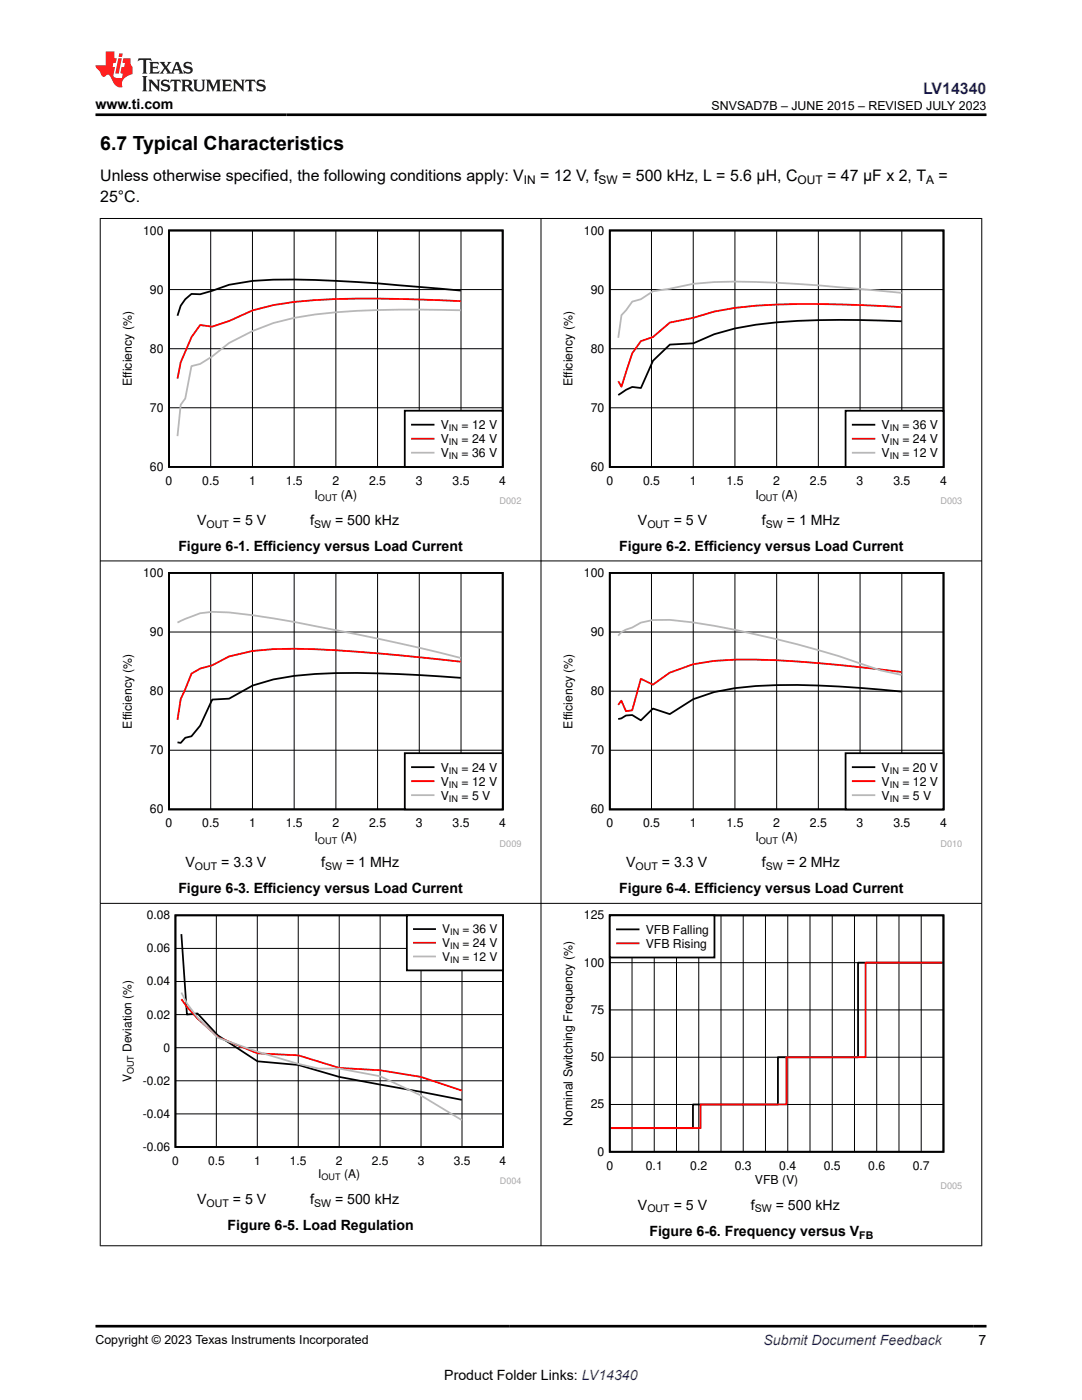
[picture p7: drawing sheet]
<svg xmlns="http://www.w3.org/2000/svg" width="216mm" height="279mm" viewBox="0 0 216 279" stroke-linecap="round" stroke-linejoin="round" font-family="sans-serif">
<path d="M33.7 46h66.6v47.2h-66.6zM91.9 58a364.7 364.7 0 0 0-37.3-2.2l-4.2 .3-4.7 .7-5.8 1.9h-1.7l-1.2 1-.9 1.3-.7 2" fill="none" stroke="#000" stroke-width=".36"/>
<path d="M33.7 57.8h66.6M42 46v47.2M50.4 46v47.2M58.7 46v47.2M67 46v47.2M75.3 46v47.2M83.7 46v47.2M92 46v47.2M33.7 69.6h66.6M33.7 81.4h66.6" fill="none" stroke="#000" stroke-width=".2"/>
<path d="M91.9 60.1l-12.4-.4a131.3 131.3 0 0 0-24.9 1.2l-4.2 1-4.7 2.2-3.4 1.1-2.4-.3-1.7 2.4-2.1 5-.7 3.3" fill="none" stroke="#f00" stroke-width=".36"/>
<path d="M91.9 61.9l-8.2-.1a136.6 136.6 0 0 0-25 1.6l-4.1 1.1-4.2 1.6-4.7 2.4-3.4 2.6-2.4 1.5-1.7 .5-1.2 6.4-.9 1.3-.7 6.2" fill="none" stroke="#b8b8b8" stroke-width=".36"/>
<path d="M80.8 82h19.5v11.2h-19.5z" fill-rule="evenodd" fill="#fff"/>
<path d="M80.8 82h19.5v11.2h-19.5zM82.2 84.8h4.3" fill="none" stroke="#000" stroke-width=".36"/>
<path d="M82.2 87.6h4.3" fill="none" stroke="#f00" stroke-width=".36"/>
<path d="M82.2 90.3h4.3" fill="none" stroke="#b8b8b8" stroke-width=".36"/>
<path d="M111.9 45h80.1v55.7h-80.1z" fill-rule="evenodd" fill="#fff"/>
<path d="M121.7 46h66.6v47.2h-66.6zM179.9 64.1l-4.1-.1a157.4 157.4 0 0 0-25 .8l-4.1 .7-4.2 1.2-4.1 1.8-4.7 .3-3.4 3.2-2.4 5.4-1.7-.2-1.3 .6-1.5 1" fill="none" stroke="#000" stroke-width=".36"/>
<path d="M121.7 57.8h66.6M130 46v47.2M138.3 46v47.2M146.6 46v47.2M155 46v47.2M163.3 46v47.2M171.6 46v47.2M179.9 46v47.2M121.7 69.6h66.6M121.7 81.4h66.6" fill="none" stroke="#000" stroke-width=".2"/>
<path d="M179.9 61.3l-12.5-.5a148.4 148.4 0 0 0-20.7 .6l-4.2 .8-4.1 1.2-4.7 1-3.4 2.9-2.4 .8-1.7 2.4-2.2 6.7-.6-1.1" fill="none" stroke="#f00" stroke-width=".36"/>
<path d="M179.9 58.4a368.9 368.9 0 0 0-33.2-2.2l-4.2 .1-4.1 .3-4.7 1-3.4 .5-2.4 1.6-1.7 .5-1.3 1.7-.9 1-.6 4.5" fill="none" stroke="#b8b8b8" stroke-width=".36"/>
<path d="M168.7 82h19.6v11.2h-19.6z" fill-rule="evenodd" fill="#fff"/>
<path d="M168.7 82h19.6v11.2h-19.6zM170.2 84.8h4.3" fill="none" stroke="#000" stroke-width=".36"/>
<path d="M170.2 87.6h4.3" fill="none" stroke="#f00" stroke-width=".36"/>
<path d="M170.2 90.4h4.3" fill="none" stroke="#b8b8b8" stroke-width=".36"/>
<path d="M24 113.4h80v55.6h-80z" fill-rule="evenodd" fill="#fff"/>
<path d="M33.7 114.3h66.6v47.2h-66.6zM92 135.3l-12.5-.8a141.9 141.9 0 0 0-20.8 .4l-4.1 .7-4.2 1.2-4.7 2.6-3.4 .2-2.4 5.2-1.7 2.1-1.2 .3-.9 1.1-.7-.2" fill="none" stroke="#000" stroke-width=".36"/>
<path d="M42 114.3v47.2M50.4 114.3v47.2M58.7 114.3v47.2M67 114.3v47.2M75.3 114.3v47.2M83.7 114.3v47.2M92 114.3v47.2M33.7 137.9h66.6M33.7 126.1h66.6M33.7 149.7h66.6" fill="none" stroke="#000" stroke-width=".2"/>
<path d="M92 132.1a367.6 367.6 0 0 0-33.3-2.6h-4.1l-4.2 .4-4.7 1.1-3.4 1.8-2.4 .6-1.7 1-2.1 5.1-.7 4.2" fill="none" stroke="#f00" stroke-width=".36"/>
<path d="M35.4 124.3l1.6-.8a13.5 13.5 0 0 1 8.7-1.3 260 260 0 0 1 25.5 4.4l12.5 2.7 8.3 2" fill="none" stroke="#b8b8b8" stroke-width=".36"/>
<path d="M80.8 150.3h19.5v11.2h-19.5z" fill-rule="evenodd" fill="#fff"/>
<path d="M80.8 150.3h19.5v11.2h-19.5zM82.2 153.1h4.3" fill="none" stroke="#000" stroke-width=".36"/>
<path d="M82.2 155.9h4.3" fill="none" stroke="#f00" stroke-width=".36"/>
<path d="M82.2 158.7h4.3" fill="none" stroke="#b8b8b8" stroke-width=".36"/>
<path d="M111.9 113.4h80.1v55.6h-80.1z" fill-rule="evenodd" fill="#fff"/>
<path d="M121.7 114.3h66.6v47.2h-66.6zM179.9 138l-4.2-.4a170.2 170.2 0 0 0-24.9-.7l-4.1 .4-4.2 .8-4.2 1.4-4.7 3-3.3-1.1-2.4 2.4-1.8-1.1-1.2 .1-.9 .6-.6 .1" fill="none" stroke="#000" stroke-width=".36"/>
<path d="M130 114.3v47.2M138.3 114.3v47.2M146.6 114.3v47.2M155 114.3v47.2M163.3 114.3v47.2M171.6 114.3v47.2M179.9 114.3v47.2M121.7 137.9h66.6M121.7 126.1h66.6M121.7 149.7h66.6" fill="none" stroke="#000" stroke-width=".2"/>
<path d="M179.9 134.1a257.7 257.7 0 0 0-33.2-2.5l-4.2 .3-4.2 .7-4.7 1.6-3.3 2.4-2.4-1.1-1.8 6.3-1.2 .1-.9-2.1-.6 .9" fill="none" stroke="#f00" stroke-width=".36"/>
<path d="M123.4 126.9l.6-.7 .9-.5 1.2-.5 1.8-.9 2.4-.6h3.3a170 170 0 0 1 29.7 6l4.1 1.3 8.3 2.8 4.2 .9" fill="none" stroke="#b8b8b8" stroke-width=".36"/>
<path d="M168.7 150.3h19.6v11.2h-19.6z" fill-rule="evenodd" fill="#fff"/>
<path d="M168.7 150.3h19.6v11.2h-19.6zM170.2 153.1h4.3" fill="none" stroke="#000" stroke-width=".36"/>
<path d="M170.2 155.9h4.3" fill="none" stroke="#f00" stroke-width=".36"/>
<path d="M170.2 158.7h4.3" fill="none" stroke="#b8b8b8" stroke-width=".36"/>
<path d="M24 181.7h80v54.6h-80z" fill-rule="evenodd" fill="#fff"/>
<path d="M35 182.7h65.4v46.2h-65.4zM36.2 186.4l1.1 16.1 2.1-.2 4.1 4.3 7.9 5.2 8.1 .7 8.2 2.4 24.4 4.6" fill="none" stroke="#000" stroke-width=".35"/>
<g fill="none" stroke="#000" stroke-width=".2">
<path d="M35 195.9h65.4M35 189.3h65.4M43.2 182.7v46.2M51.3 182.7v46.2M59.5 182.7v46.2M67.7 182.7v46.2M75.9 182.7v46.2M84 182.7v46.2M92.2 182.7v46.2M35 215.7h65.4M35 209.1h65.4M35 202.5h65.4"/>
<path d="M35 222.3h65.4"/>
</g>
<path d="M36.2 199.4l1.1 1.5 2.1 2.4 4.1 3.7 7.9 3.2 8.1 .4 8.2 2.5 8.2 .5 8.1 1.3 8.1 2.7" fill="none" stroke="#f00" stroke-width=".35"/>
<path d="M36.2 198.1l1.1 2.2 2.1 2.8 4.1 4 7.9 2.8 8.1 2.4 4.1 1h4.1l8.2 1.5 8.1 3.8 8.2 4.9" fill="none" stroke="#b8b8b8" stroke-width=".35"/>
<path d="M81.2 182.7h19.2v11h-19.2z" fill-rule="evenodd" fill="#fff"/>
<path d="M81.2 182.7h19.2v11h-19.2zM82.6 185.4h4.2" fill="none" stroke="#000" stroke-width=".35"/>
<path d="M82.6 188.2h4.2" fill="none" stroke="#f00" stroke-width=".35"/>
<path d="M82.6 190.9h4.2" fill="none" stroke="#b8b8b8" stroke-width=".35"/>
<path d="M111.9 181.7h80.1v55.7h-80.1z" fill-rule="evenodd" fill="#fff"/>
<path d="M121.7 182.7h66.6v47.2h-66.6zM188.1 192.1h-16.9v18.9h-16v9.4h-16.9v4.7h-16.5" fill="none" stroke="#000" stroke-width=".36"/>
<g fill="none" stroke="#000" stroke-width=".2">
<path d="M121.7 192.1h66.6M126.1 182.7v47.2M130.5 182.7v47.2M135 182.7v47.2M139.4 182.7v47.2M143.9 182.7v47.2M148.3 182.7v47.2M152.7 182.7v47.2M157.2 182.7v47.2M161.6 182.7v47.2M166.1 182.7v47.2M170.5 182.7v47.2"/>
<path d="M174.9 182.7v47.2M179.4 182.7v47.2M183.8 182.7v47.2M121.7 211h66.6M121.7 201.6h66.6M121.7 220.4h66.6"/>
</g>
<path d="M188.1 192.1h-15.4v18.9h-15.8v9.4h-17.1v4.7h-18" fill="none" stroke="#f00" stroke-width=".36"/>
<path d="M121.7 182.7h20.9v8.4h-20.9z" fill-rule="evenodd" fill="#fff"/>
<path d="M121.7 182.7h20.9v8.4h-20.9zM123.1 185.5h4.3" fill="none" stroke="#000" stroke-width=".36"/>
<path d="M123.1 188.3h4.3" fill="none" stroke="#f00" stroke-width=".36"/>
<path d="M19.9 43.6h176.1M20 43.5v205.2M107.9 43.5v205.2M195.9 43.5v205.2M19.9 111.9h176.1M19.9 180.3h176.1M19.9 248.6h176.1" fill="none" stroke="#000" stroke-width=".2"/>
<path d="M27.7 11.6l-.2 .6 .5-.2h.6v.1v2.2l-.2 .4h1l-.2-.4v-2.2v-.1h.5l.5 .2-.1-.6zM29.8 12.4l.2 .3v1.6l-.2 .4h1.9l.1-.6a1.08 1.08 0 0 1-1.3 .2v-.7h.6l.4 .2v-.7l-.4 .2h-.6v-.5l.2-.2a1 1 0 0 1 1 .3l-.1-.5zM31.8 12.4l1 1.1-1 1.2h.9l-.2-.2 .4-.8 .5 .8-.2 .2h1.6l-.2-.2 .1-.5h1l.1 .5-.1 .2h.9l-.2-.4-.8-1.9h-.5l-1 2.1-.8-1.1 .9-1h-.8l.2 .2-.5 .6-.3-.6 .1-.2zM35.2 12.8l.4 1h-.8zM36.8 12.5a.65 .65 0 0 0-.2 .7 .65 .65 0 0 0 .6 .5l.7 .1 .1 .3a.79 .79 0 0 1-.7 .4 .79 .79 0 0 1-.7-.5l.1 .7 .2-.1a.93 .93 0 0 0 1.1 0 .93 .93 0 0 0 .4-.9 1.46 1.46 0 0 0-1.2-.6l-.1-.3a1.09 1.09 0 0 1 1.2 .2l-.2-.6-.1 .1-.6-.2zM28.4 15.2l.2 .4v2.2l-.2 .4h1l-.2-.4v-2.2l.2-.4zM29.6 15.9l.2 .4v1.5l-.2 .4h.8l-.3-.4v-1.3l1.7 1.8v-2l.2-.4h-.8l.2 .2 .1 1.1-1.2-1.3zM32.3 16a.65 .65 0 0 0-.2 .8 .65 .65 0 0 0 .7 .4l.6 .2 .1 .2a.79 .79 0 0 1-.7 .4 .79 .79 0 0 1-.7-.5l.1 .7 .2-.1a.93 .93 0 0 0 1.1 .1 .93 .93 0 0 0 .4-1 1.46 1.46 0 0 0-1.2-.5l-.1-.4a1.09 1.09 0 0 1 1.2 .2l-.2-.6-.1 .1-.6-.1zM34.1 15.9l-.1 .6a.63 .63 0 0 1 .7-.3l.1 1.6-.3 .4h1l-.2-.4v-1.6a.66 .66 0 0 1 .8 .3l-.1-.6zM36.2 15.9l.2 .4v1.5l-.2 .4h.9l-.2-.2v-.7h.5l.1 .2a.79 .79 0 0 0 1.2 .6l-1-.9a.61 .61 0 0 0 .6-.6 .61 .61 0 0 0-.5-.7zM36.9 16.2h.2a.47 .47 0 0 1 .5 .1 .47 .47 0 0 1 .1 .5l-.2 .1-.6 .1zM38.5 15.9l.2 .2a2.27 2.27 0 0 0 .4 2 1.04 1.04 0 0 0 1.7-.7v-1.3l.2-.2h-.8l.2 .4v1.1a.6 .6 0 0 1-.6 .6 .6 .6 0 0 1-.6-.6v-1.1l.3-.4zM41.1 15.9l.2 .4v1.5l-.2 .4h.7l-.2-.4v-1.4l.9 1.9 .8-1.9v1.4l-.2 .4h1l-.3-.4v-1.5l.3-.4h-.8l-.7 1.5-.7-1.5zM44.3 15.9l.2 .4v1.5l-.2 .4h1.9l.1-.6a1.09 1.09 0 0 1-1.3 .2v-.7h.6l.4 .2v-.6l-.4 .2h-.6v-.6l.2-.1a1.01 1.01 0 0 1 1 .3l-.1-.6zM46.4 15.9l.3 .4v1.5l-.3 .4h.8l-.2-.4v-1.3l1.6 1.8v-2l.2-.4h-.7l.2 .2v1.1l-1.2-1.3zM49 15.9l-.1 .6a.63 .63 0 0 1 .8-.3v1.6l-.3 .4h1l-.2-.4v-1.6a.66 .66 0 0 1 .8 .3l-.1-.6zM51.4 16a.65 .65 0 0 0-.2 .8 .65 .65 0 0 0 .6 .4l.6 .2 .2 .2a.79 .79 0 0 1-.8 .4 .79 .79 0 0 1-.6-.5l.1 .7 .2-.1a.93 .93 0 0 0 1 .1 .93 .93 0 0 0 .5-1 1.46 1.46 0 0 0-1.3-.5l-.1-.4a1.09 1.09 0 0 1 1.3 .2l-.2-.6-.2 .1-.5-.1z" fill="#231f20"/>
<path d="M21.1 10.3v2.7h-2.1l.1 .4 .9 1a.95 .95 0 0 0 .9 .9 .59 .59 0 0 1 .6-.4 .59 .59 0 0 1 .5 .3l.4 .8a1.59 1.59 0 0 0 2.1 1.4 1.61 1.61 0 0 1 1-2.3l1-.3-.1-1.5a1.59 1.59 0 0 1-.4-1.7h-1.4l-.2 .9h.5l-.1 .9h-.5l-.2 .9v.3l.4 .1-.2 .9h-.6a.73 .73 0 0 1-1.1-.7l.3-1.5h-.5l.2-.9h.5l.2-.9h-.5v-1.3zM23.6 11.6l-.6 3.1h.7l.6-3.1zM23.8 10.7l-.1 .6h.7l.1-.6z" fill="#ed1c24"/>
<path d="M19 22.9h177.8M19 264.7h177.8" fill="none" stroke="#000" stroke-width=".53"/>
<text font-size="3.9" x="20" y="29.9">6.7 Typical Characteristics</text>
<text font-size="3.2" fill="#00f" x="184.2" y="18.7">LV14340</text>
<g font-size="3.2">
<text x="20" y="36.1">Unless otherwise specified, the following conditions apply: V</text>
<text x="20" y="40.3">25°C.</text>
<text x="107.8" y="36.1">= 12 V, f</text>
<text x="124.1" y="36.1">= 500 kHz, L = 5.6 µH, C</text>
<text x="165.1" y="36.1">= 47 µF x 2, T</text>
<text x="187.3" y="36.1">=</text>
</g>
<g font-size="2.8">
<text x="19" y="21.8">www.ti.com</text>
<text x="39.3" y="104.7">V</text>
<text x="46.5" y="104.7">= 5 V</text>
<text x="61.9" y="104.7">f</text>
<text x="66.9" y="104.7">= 500 kHz</text>
<text x="127.3" y="104.7">V</text>
<text x="134.4" y="104.7">= 5 V</text>
<text x="152" y="104.7">f</text>
<text x="157" y="104.7">= 1 MHz</text>
<text x="35.6" y="109.9">Figure 6-1. Efficiency versus Load Current</text>
<text x="123.5" y="109.9">Figure 6-2. Efficiency versus Load Current</text>
<text x="37" y="173.1">V</text>
<text x="44.1" y="173.1">= 3.3 V</text>
<text x="64.1" y="173.1">f</text>
<text x="69.1" y="173.1">= 1 MHz</text>
<text x="124.9" y="173.1">V</text>
<text x="132.1" y="173.1">= 3.3 V</text>
<text x="152" y="173.1">f</text>
<text x="157" y="173.1">= 2 MHz</text>
<text x="35.6" y="178.3">Figure 6-3. Efficiency versus Load Current</text>
<text x="123.5" y="178.3">Figure 6-4. Efficiency versus Load Current</text>
<text x="39.3" y="240.3">V</text>
<text x="45.4" y="245.5">Figure 6-5. Load Regulation</text>
<text x="46.5" y="240.3">= 5 V</text>
<text x="61.9" y="240.3">f</text>
<text x="66.9" y="240.3">= 500 kHz</text>
<text x="127.3" y="241.4">V</text>
<text x="134.4" y="241.4">= 5 V</text>
<text x="149.8" y="241.4">f</text>
<text x="154.8" y="241.4">= 500 kHz</text>
<text x="129.6" y="246.6">Figure 6-6. Frequency versus V</text>
<text x="195.3" y="268.5">7</text>
<text x="88.7" y="275.3">Product Folder Links: LV14340</text>
</g>
<text font-size="2.8" fill="#00f" x="152.4" y="268.5">Submit Document Feedback</text>
<g font-size="2.5">
<text x="142" y="21.9">SNVSAD7B – JUNE 2015 – REVISED JULY 2023</text>
<text x="19" y="268.2">Copyright © 2023 Texas Instruments Incorporated</text>
</g>
<g font-size="2.4">
<text x="104.5" y="36.7">IN</text>
<text x="119.4" y="36.7">SW</text>
<text x="159.1" y="36.7">OUT</text>
<text x="184.8" y="36.7">A</text>
<text x="28.6" y="46.8">100</text>
<text x="116.5" y="46.8">100</text>
<text x="29.9" y="58.6">90</text>
<text x="117.9" y="58.6">90</text>
<text x="29.9" y="70.4">80</text>
<text x="117.9" y="70.4">80</text>
<text x="26.3" y="77.1" transform="rotate(-90 26.3 77.1)">Efficiency (%)</text>
<text x="114.3" y="77.1" transform="rotate(-90 114.3 77.1)">Efficiency (%)</text>
<text x="29.9" y="82.2">70</text>
<text x="117.9" y="82.2">70</text>
<text x="87.9" y="85.6">V</text>
<text x="87.9" y="88.4">V</text>
<text x="92.1" y="85.6">= 12 V</text>
<text x="92.1" y="88.4">= 24 V</text>
<text x="175.9" y="85.6">V</text>
<text x="175.9" y="88.4">V</text>
<text x="180.1" y="85.6">= 36 V</text>
<text x="180.1" y="88.4">= 24 V</text>
<text x="29.9" y="94">60</text>
<text x="87.9" y="91.2">V</text>
<text x="92.1" y="91.2">= 36 V</text>
<text x="117.9" y="94">60</text>
<text x="175.9" y="91.2">V</text>
<text x="180.1" y="91.2">= 12 V</text>
<text x="33" y="96.8">0</text>
<text x="40.4" y="96.8">0.5</text>
<text x="49.7" y="96.8">1</text>
<text x="57" y="96.8">1.5</text>
<text x="62.8" y="99.6">I</text>
<text x="66.3" y="96.8">2</text>
<text x="68" y="99.6">(A)</text>
<text x="73.6" y="96.8">2.5</text>
<text x="83" y="96.8">3</text>
<text x="90.3" y="96.8">3.5</text>
<text x="99.6" y="96.8">4</text>
<text x="121" y="96.8">0</text>
<text x="128.3" y="96.8">0.5</text>
<text x="137.6" y="96.8">1</text>
<text x="145" y="96.8">1.5</text>
<text x="150.7" y="99.6">I</text>
<text x="154.3" y="96.8">2</text>
<text x="156" y="99.6">(A)</text>
<text x="161.6" y="96.8">2.5</text>
<text x="170.9" y="96.8">3</text>
<text x="178.3" y="96.8">3.5</text>
<text x="187.6" y="96.8">4</text>
<text x="28.6" y="115.1">100</text>
<text x="116.5" y="115.1">100</text>
<text x="29.9" y="126.9">90</text>
<text x="117.9" y="126.9">90</text>
<text x="29.9" y="138.7">80</text>
<text x="117.9" y="138.7">80</text>
<text x="26.3" y="145.4" transform="rotate(-90 26.3 145.4)">Efficiency (%)</text>
<text x="114.3" y="145.4" transform="rotate(-90 114.3 145.4)">Efficiency (%)</text>
<text x="29.9" y="150.5">70</text>
<text x="88" y="154">V</text>
<text x="92.1" y="154">= 24 V</text>
<text x="117.9" y="150.5">70</text>
<text x="175.9" y="154">V</text>
<text x="180.1" y="154">= 20 V</text>
<text x="88" y="156.8">V</text>
<text x="88" y="159.6">V</text>
<text x="92.1" y="156.8">= 12 V</text>
<text x="92.1" y="159.6">= 5 V</text>
<text x="175.9" y="156.8">V</text>
<text x="175.9" y="159.6">V</text>
<text x="180.1" y="156.8">= 12 V</text>
<text x="180.1" y="159.6">= 5 V</text>
<text x="29.9" y="162.3">60</text>
<text x="33" y="165.1">0</text>
<text x="40.4" y="165.1">0.5</text>
<text x="49.7" y="165.1">1</text>
<text x="57" y="165.1">1.5</text>
<text x="62.8" y="167.9">I</text>
<text x="66.3" y="165.1">2</text>
<text x="68" y="167.9">(A)</text>
<text x="73.6" y="165.1">2.5</text>
<text x="83" y="165.1">3</text>
<text x="90.3" y="165.1">3.5</text>
<text x="99.6" y="165.1">4</text>
<text x="117.9" y="162.3">60</text>
<text x="121" y="165.1">0</text>
<text x="128.3" y="165.1">0.5</text>
<text x="137.6" y="165.1">1</text>
<text x="145" y="165.1">1.5</text>
<text x="150.7" y="167.9">I</text>
<text x="154.3" y="165.1">2</text>
<text x="156" y="167.9">(A)</text>
<text x="161.6" y="165.1">2.5</text>
<text x="170.9" y="165.1">3</text>
<text x="178.3" y="165.1">3.5</text>
<text x="187.6" y="165.1">4</text>
<text x="29.3" y="183.5">0.08</text>
<text x="116.5" y="183.5">125</text>
<text x="29.3" y="190.1">0.06</text>
<text x="88.2" y="186.3">V</text>
<text x="88.2" y="189">V</text>
<text x="88.2" y="191.7">V</text>
<text x="92.3" y="186.3">= 36 V</text>
<text x="92.3" y="189">= 24 V</text>
<text x="92.3" y="191.7">= 12 V</text>
<text x="128.9" y="186.3">VFB Falling</text>
<text x="128.9" y="189.1">VFB Rising</text>
<text x="29.3" y="196.7">0.04</text>
<text x="116.5" y="192.9">100</text>
<text x="29.3" y="203.3">0.02</text>
<text x="117.9" y="202.4">75</text>
<text x="26.3" y="209.9" transform="rotate(-90 26.3 209.9)">Deviation (%)</text>
<text x="32.6" y="209.9">0</text>
<text x="117.9" y="211.8">50</text>
<text x="26.3" y="216" transform="rotate(-90 26.3 216)">V</text>
<text x="28.5" y="216.5">-0.02</text>
<text x="117.9" y="221.2">25</text>
<text x="28.5" y="223.1">-0.04</text>
<text x="114.3" y="224.7" transform="rotate(-90 114.3 224.7)">Nominal Switching Frequency (%)</text>
<text x="28.5" y="229.7">-0.06</text>
<text x="34.3" y="232.4">0</text>
<text x="41.5" y="232.4">0.5</text>
<text x="50.7" y="232.4">1</text>
<text x="57.8" y="232.4">1.5</text>
<text x="67" y="232.4">2</text>
<text x="74.2" y="232.4">2.5</text>
<text x="83.4" y="232.4">3</text>
<text x="90.5" y="232.4">3.5</text>
<text x="99.7" y="232.4">4</text>
<text x="119.2" y="230.7">0</text>
<text x="121" y="233.5">0</text>
<text x="128.9" y="233.5">0.1</text>
<text x="137.7" y="233.5">0.2</text>
<text x="146.6" y="233.5">0.3</text>
<text x="155.5" y="233.5">0.4</text>
<text x="164.4" y="233.5">0.5</text>
<text x="173.3" y="233.5">0.6</text>
<text x="182.1" y="233.5">0.7</text>
<text x="63.5" y="235.2">I</text>
<text x="68.6" y="235.2">(A)</text>
<text x="150.6" y="236.3">VFB (V)</text>
</g>
<g font-size="2.1">
<text x="41.2" y="105.3">OUT</text>
<text x="62.7" y="105.3">SW</text>
<text x="129.2" y="105.3">OUT</text>
<text x="152.8" y="105.3">SW</text>
<text x="38.9" y="173.6">OUT</text>
<text x="64.9" y="173.6">SW</text>
<text x="126.8" y="173.6">OUT</text>
<text x="152.8" y="173.6">SW</text>
<text x="41.2" y="240.8">OUT</text>
<text x="62.7" y="240.8">SW</text>
<text x="129.2" y="242">OUT</text>
<text x="150.6" y="242">SW</text>
<text x="171.5" y="247.2">FB</text>
</g>
<g font-size="1.8">
<text x="89.6" y="86">IN</text>
<text x="89.6" y="88.8">IN</text>
<text x="177.5" y="86.1">IN</text>
<text x="177.5" y="88.8">IN</text>
<text x="89.6" y="91.6">IN</text>
<text x="177.5" y="91.6">IN</text>
<text x="63.4" y="100">OUT</text>
<text x="151.4" y="100">OUT</text>
<text x="89.6" y="154.4">IN</text>
<text x="177.5" y="154.4">IN</text>
<text x="89.6" y="157.2">IN</text>
<text x="89.6" y="160">IN</text>
<text x="177.5" y="157.2">IN</text>
<text x="177.5" y="160">IN</text>
<text x="63.5" y="168.3">OUT</text>
<text x="151.4" y="168.3">OUT</text>
<text x="89.8" y="186.7">IN</text>
<text x="89.8" y="189.4">IN</text>
<text x="89.8" y="192.1">IN</text>
<text x="26.7" y="214.4" transform="rotate(-90 26.7 214.4)">OUT</text>
<text x="64.2" y="235.6">OUT</text>
</g>
<g font-size="1.8" fill="#a8a8a8">
<text x="99.7" y="100.6">D002</text>
<text x="187.7" y="100.7">D003</text>
<text x="99.7" y="169">D009</text>
<text x="187.7" y="169">D010</text>
<text x="99.8" y="236.2">D004</text>
<text x="187.6" y="237.3">D005</text>
</g>
</svg>
